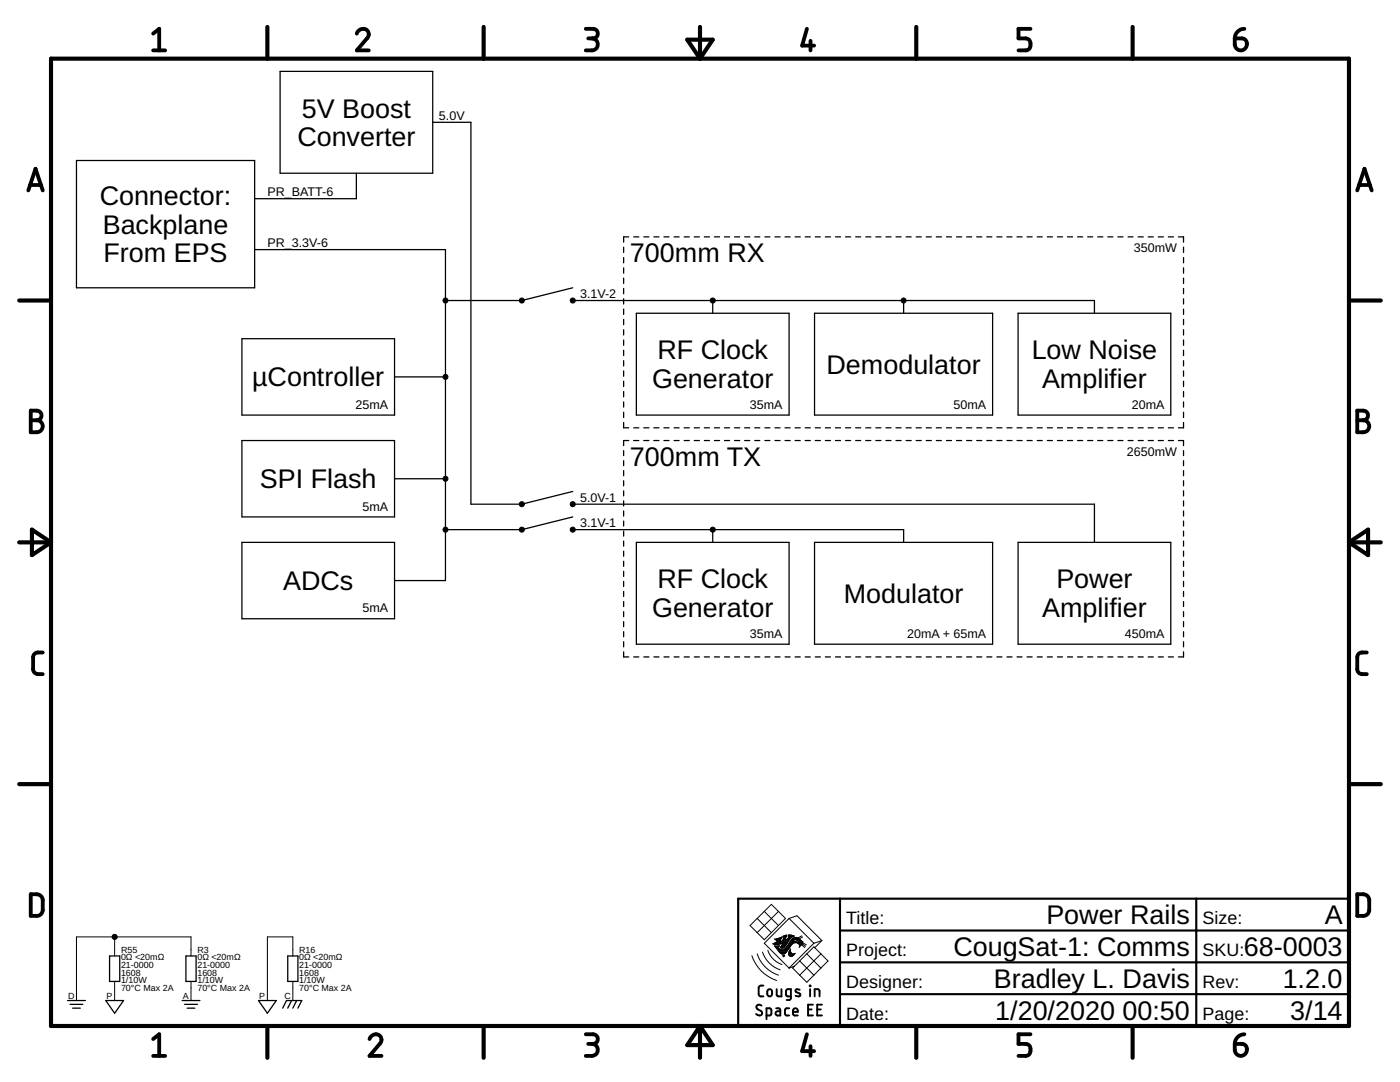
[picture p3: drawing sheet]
<svg xmlns="http://www.w3.org/2000/svg" width="279mm" height="216mm" viewBox="0 0 279 216" stroke-linecap="round" stroke-linejoin="round" font-family="sans-serif">
<g fill="none" stroke="#000" stroke-width=".25">
<path d="M55.9 14.2h30.5v20.4h-30.5zM15.3 32h35.5v25.4h-35.5zM71.1 34.6v5h-20.3M86.4 24.4h7.6v76.2h10.1l10.2-2.5M50.8 49.8h38.1v66h-10.2M114.3 57.4l-10.2 2.6h-15.2M114.3 60h104.1v2.5M124.5 49.3v1.1M124.5 51.4v1.1M124.5 53.4v1.1M124.5 55.5v1.1M124.5 57.6v1"/>
<path d="M124.5 59.6v1.1M125.5 47.3h-1v1M126.5 47.3h1M128.5 47.3h1M130.5 47.3h1M132.5 47.3h1M134.5 47.3h1M136.5 47.3h1.1M138.6 47.3h1M140.6 47.3h1M142.2 60v2.5M142.6 47.3h1"/>
<path d="M144.6 47.3h1M146.6 47.3h1M148.6 47.3h1M150.6 47.3h1M152.7 47.3h.9M154.7 47.3h1M156.7 47.3h1M158.7 47.3h1M160.7 47.3h1M162.7 47.3h1M164.7 47.3h1M166.7 47.3h1"/>
<path d="M168.7 47.3h1.1M170.8 47.3h1M172.8 47.3h1M174.8 47.3h1M176.8 47.3h1M178.8 47.3h1M180.3 60v2.5M180.8 47.3h1M182.8 47.3h1.1M184.8 47.3h1.1M186.9 47.3h1M188.9 47.3h1"/>
<path d="M190.9 47.3h1M192.9 47.3h1M194.9 47.3h1M196.9 47.3h1.1M198.9 47.3h1.1M201 47.3h1M203 47.3h1M205 47.3h1M207 47.3h1M209 47.3h1M211 47.3h1M213 47.3h1.1"/>
<path d="M215.1 47.3h1M217.1 47.3h1M219.1 47.3h1M221.1 47.3h1M223.1 47.3h1M225.1 47.3h1M227.1 47.3h1.1M229.2 47.3h1M231.2 47.3h1M233.2 47.3h1M235.2 47.3h1v1M236.2 49.3v1.1"/>
<path d="M236.2 51.4v1.1M236.2 53.4v1.1M236.2 55.5v1.1M236.2 57.6v1M236.2 59.6v1.1M48.3 67.6h30.4v15.2h-30.4zM78.7 75.2h10.2M124.5 61.7v1M124.5 63.7v1.1M124.5 65.8v1M124.5 67.8v1.1M124.5 69.9v1.1"/>
<path d="M124.5 72v1M124.5 74v1.1M124.5 76.1v1M124.5 78.1v1.1M127 62.5h30.5v20.3h-30.5zM162.6 62.5h35.5v20.3h-35.5zM203.2 62.5h30.5v20.3h-30.5zM236.2 61.7v1M236.2 63.7v1.1M236.2 65.8v1M236.2 67.8v1.1M236.2 69.9v1.1"/>
<path d="M236.2 72v1M236.2 74v1.1M236.2 76.1v1M236.2 78.1v1.1M48.3 87.9h30.4v15.2h-30.4zM78.7 95.5h10.2M124.5 84.3v1.1h1M124.5 80.2v1M124.5 82.3v1M124.5 89.9v1M124.5 91.9v1M124.5 93.9v1"/>
<path d="M124.5 95.9v1M124.5 97.9v1.1M124.5 99.9v1.1M125.5 87.9h-1v1M126.5 85.4h1M126.5 87.9h1M128.5 85.4h1M128.5 87.9h1M130.5 85.4h1M130.5 87.9h1M132.5 85.4h1M132.5 87.9h1"/>
<path d="M134.5 85.4h1M134.5 87.9h1M136.5 85.4h1.1M136.5 87.9h1.1M138.6 85.4h1M138.6 87.9h1M140.6 85.4h1M140.6 87.9h1M142.6 85.4h1M142.6 87.9h1M144.6 85.4h1M144.6 87.9h1"/>
<path d="M146.6 85.4h1M146.6 87.9h1M148.6 85.4h1M148.6 87.9h1M150.6 85.4h1M150.6 87.9h1M152.7 85.4h.9M152.7 87.9h.9M154.7 85.4h1M154.7 87.9h1M156.7 85.4h1M156.7 87.9h1"/>
<path d="M158.7 85.4h1M158.7 87.9h1M160.7 85.4h1M160.7 87.9h1M162.7 85.4h1M162.7 87.9h1M164.7 85.4h1M164.7 87.9h1M166.7 85.4h1M166.7 87.9h1M168.7 85.4h1.1M168.7 87.9h1.1"/>
<path d="M170.8 85.4h1M170.8 87.9h1M172.8 85.4h1M172.8 87.9h1M174.8 85.4h1M174.8 87.9h1M176.8 85.4h1M176.8 87.9h1M178.8 85.4h1M178.8 87.9h1M180.8 85.4h1M180.8 87.9h1"/>
<path d="M182.8 85.4h1.1M182.8 87.9h1.1M184.8 85.4h1.1M184.8 87.9h1.1M186.9 85.4h1M186.9 87.9h1M188.9 85.4h1M188.9 87.9h1M190.9 85.4h1M190.9 87.9h1M192.9 85.4h1M192.9 87.9h1"/>
<path d="M194.9 85.4h1M194.9 87.9h1M196.9 85.4h1.1M196.9 87.9h1.1M198.9 85.4h1.1M198.9 87.9h1.1M201 85.4h1M201 87.9h1M203 85.4h1M203 87.9h1M205 85.4h1M205 87.9h1"/>
<path d="M207 85.4h1M207 87.9h1M209 85.4h1M209 87.9h1M211 85.4h1M211 87.9h1M213 85.4h1.1M213 87.9h1.1M215.1 85.4h1M215.1 87.9h1M217.1 85.4h1M217.1 87.9h1"/>
<path d="M219.1 85.4h1M219.1 87.9h1M221.1 85.4h1M221.1 87.9h1M223.1 85.4h1M223.1 87.9h1M225.1 85.4h1M225.1 87.9h1M227.1 85.4h1.1M227.1 87.9h1.1M229.2 85.4h1M229.2 87.9h1"/>
<path d="M231.2 85.4h1M231.2 87.9h1M233.2 85.4h1M233.2 87.9h1M235.2 87.9h1v1M236.2 80.2v1M236.2 82.3v1M236.2 84.3v1.1h-1M236.2 89.9v1M236.2 91.9v1M236.2 93.9v1M236.2 95.9v1"/>
<path d="M236.2 97.9v1.1M236.2 99.9v1.1M48.3 108.2h30.4v15.3h-30.4zM114.3 103.1l-10.2 2.6h-15.2M114.3 105.7h66v2.5M114.3 100.6h104.1v7.6M124.5 102v1M124.5 104v1M124.5 106v1M124.5 108v1M124.5 110v1M124.5 112v1"/>
<path d="M124.5 114v1M124.5 116v1M124.5 118v1M127 108.2h30.5v20.3h-30.5zM142.2 105.7v2.5M162.6 108.2h35.5v20.3h-35.5zM203.2 108.2h30.5v20.3h-30.5zM236.2 102v1M236.2 104v1M236.2 106v1M236.2 108v1M236.2 110v1"/>
<path d="M236.2 112v1M236.2 114v1M236.2 116v1M236.2 118v1M124.5 120v1M124.5 122v1M124.5 124v1.1M124.5 126v1.1M124.5 128.1v1M124.5 130.1v1h1M126.5 131.1h1M128.5 131.1h1"/>
<path d="M130.5 131.1h1M132.5 131.1h1M134.5 131.1h1M136.5 131.1h1.1M138.6 131.1h1M140.6 131.1h1M142.6 131.1h1M144.6 131.1h1M146.6 131.1h1M148.6 131.1h1M150.6 131.1h1M152.7 131.1h.9"/>
<path d="M154.7 131.1h1M156.7 131.1h1M158.7 131.1h1M160.7 131.1h1M162.7 131.1h1M164.7 131.1h1M166.7 131.1h1M168.7 131.1h1.1M170.8 131.1h1M172.8 131.1h1M174.8 131.1h1M176.8 131.1h1"/>
<path d="M178.8 131.1h1M180.8 131.1h1M182.8 131.1h1.1M184.8 131.1h1.1M186.9 131.1h1M188.9 131.1h1M190.9 131.1h1M192.9 131.1h1M194.9 131.1h1M196.9 131.1h1.1M198.9 131.1h1.1M201 131.1h1"/>
<path d="M203 131.1h1M205 131.1h1M207 131.1h1M209 131.1h1M211 131.1h1M213 131.1h1.1M215.1 131.1h1M217.1 131.1h1M219.1 131.1h1M221.1 131.1h1M223.1 131.1h1M225.1 131.1h1"/>
<path d="M227.1 131.1h1.1M229.2 131.1h1M231.2 131.1h1M233.2 131.1h1M236.2 120v1M236.2 122v1M236.2 124v1.1M236.2 126v1.1M236.2 128.1v1M236.2 130.1v1h-1M13.5 199.6h3.5M21.1 199.6h3.6l-1.8 2.6z"/>
<path d="M21.9 190.8h2v5h-2zM36.3 199.6h3.6M37.1 190.8h2v5h-2zM51.6 199.6h3.5l-1.7 2.6zM57.4 190.8h2.1v5h-2.1zM58.2 199.6l-.8 1.6M59.2 199.6l-.8 1.6M14 200.4h2.5M14.5 201.2h1.5M36.9 200.4h2.5M37.4 201.2h1.5M56.4 201.2l.8-1.6h3l-.7 1.6"/>
</g>
<g fill="#000" stroke="#000" stroke-width=".2">
<circle cx="88.9" cy="60" r=".51"/>
<circle cx="104.1" cy="60" r=".51"/>
<circle cx="114.3" cy="60" r=".51"/>
<circle cx="142.2" cy="60" r=".51"/>
<circle cx="180.3" cy="60" r=".5"/>
<circle cx="88.9" cy="75.2" r=".51"/>
<circle cx="88.9" cy="95.5" r=".51"/>
<circle cx="88.9" cy="105.7" r=".51"/>
<circle cx="104.1" cy="105.7" r=".51"/>
<circle cx="104.1" cy="100.6" r=".51"/>
<circle cx="114.3" cy="100.6" r=".51"/>
<circle cx="114.3" cy="105.7" r=".51"/>
<circle cx="142.2" cy="105.7" r=".51"/>
<circle cx="22.9" cy="186.9" r=".51"/>
</g>
<g fill="none" stroke="#000" stroke-width=".83">
<path d="M10.2 11.7h259v193h-259zM53.4 5.4v6.3M96.5 5.4v6.3M137.2 7.9h5l-2.5 3.8zM139.7 5.4v6.3M182.9 5.4v6.3M226 5.4v6.3M3.8 60h6.4M269.2 60h6.4M3.8 108.2h6.4M6.4 105.7l3.8 2.5-3.8 2.6zM269.2 108.2h6.4"/>
<path d="M269.2 108.2l3.8-2.5v5.1zM3.8 156.5h6.4M269.2 156.5h6.4M53.4 204.7v6.4M96.5 204.7v6.4M139.7 204.7v6.4M139.7 204.7l2.5 3.8h-5zM182.9 204.7v6.4M226 204.7v6.4"/>
</g>
<g fill="none" stroke="#000" stroke-width=".76">
<path d="M30.6 6.7l1.2-.9v4.3M30.6 10.1h2.4M71.2 6.7a1.18 1.18 0 0 1 1.6-.9 1.18 1.18 0 0 1 .6 1.7l-2.2 2.6h2.4M116.9 5.8h1.4a.95 .95 0 0 1 1 .9 .95 .95 0 0 1-1 1h-.9M118.1 7.7a1.2 1.2 0 0 1 1.2 1.2 1.2 1.2 0 0 1-1.2 1.2h-1.2M161 5.8l-.9 3.3h2.4M161.8 8.1v2M205.7 5.8h-2.4v1.9h1.4a1.22 1.22 0 0 1 1 1.2 1.22 1.22 0 0 1-1 1.2h-1.4M246.4 7.7h1.5a1.2 1.2 0 0 1 .9 1.3 1.2 1.2 0 0 1-1.2 1 1.2 1.2 0 0 1-1.2-1.1zM248.3 5.8a1.92 1.92 0 0 0-1.9 1.9M5.7 38l1.4-4.3 1.4 4.3M6 36.9h2.2"/>
<path d="M270.9 38l1.4-4.3 1.4 4.3M271.2 36.9h2.2M6.1 81.9h1.2a.96 .96 0 0 1 1 1 .96 .96 0 0 1-1 1 1.2 1.2 0 0 1 1.2 1.2 1.2 1.2 0 0 1-1.2 1.2h-1.2zM6.1 83.9h1.2M270.9 81.9h1.2a.96 .96 0 0 1 .9 1 .96 .96 0 0 1-.9 1 1.2 1.2 0 0 1 1.2 1.2 1.2 1.2 0 0 1-1.2 1.2h-1.2zM270.9 83.9h1.2M8.5 130.2a1.65 1.65 0 0 0-1.6 .3l-.3 .6v2.4l.3 .7a1.71 1.71 0 0 0 1.6 .3M272.8 130.2a1.65 1.65 0 0 0-1.7 .3l-.2 .6v2.7l.2 .4a1.71 1.71 0 0 0 1.7 .3M6.1 178.4a2.43 2.43 0 0 1 2 .3l.3 .4 .1 .5v2.2l-.4 .7a2.35 2.35 0 0 1-2 .3zM270.9 178.4a2.43 2.43 0 0 1 1.9 .3l.3 .4 .2 .5-.1 2.2-.4 .7a2.35 2.35 0 0 1-1.9 .3zM30.6 207.3l1.2-.9v4.3M30.6 210.7h2.4"/>
<path d="M73.7 207.3a1.18 1.18 0 0 1 1.6-.9 1.18 1.18 0 0 1 .6 1.7l-2.2 2.6h2.4M116.9 206.4h1.4a.96 .96 0 0 1 1 .9 .96 .96 0 0 1-1 1h-.9M118.1 208.3a1.2 1.2 0 0 1 1.2 1.2 1.2 1.2 0 0 1-1.2 1.2h-1.2M161 206.4l-.9 3.3h2.4M161.8 208.8v1.9M205.7 206.4h-2.4v1.9h1.4a1.22 1.22 0 0 1 1 1.2 1.22 1.22 0 0 1-1 1.2h-1.4M246.4 208.3h1.5a1.2 1.2 0 0 1 .9 1.3 1.2 1.2 0 0 1-1.2 1.1 1.2 1.2 0 0 1-1.2-1.2zM248.3 206.4a1.95 1.95 0 0 0-1.9 1.9"/>
</g>
<path d="M167.6 179.3v25.4M238.7 179.3v25.4M269.2 179.3h-121.9v25.4M167.6 198.4h101.6M167.6 192h101.6M167.6 185.7h101.6" fill="none" stroke="#000" stroke-width=".42"/>
<g fill="none" stroke="#000" stroke-width=".2">
<path d="M22.9 186.9v3.9M22.9 195.8v3.8M38.1 190.8v-3.9h-22.8v12.7M38.1 195.8v3.8M58.4 190.8v-3.9h-5v12.7M58.4 195.8v3.8M150.1 190.7a7.7 7.7 0 0 0 4.9 4.9M151.1 190.3a6.7 6.7 0 0 0 4.3 4.3M151.1 183.3l-1.4 1.4 2.8 2.8 2.9-2.8M151.1 183.3l2.8 2.8M152.2 190a5.6 5.6 0 0 0 3.5 3.5M152.5 181.9l1.4-1.5 2.9 2.9-1.4 1.4"/>
<path d="M152.5 181.9l-1.4 1.4M152.5 181.9l2.9 2.8M153.2 189.6a4.6 4.6 0 0 0 2.9 2.9M154.3 188.3h1.7M154.5 188.4h1M154.6 188.2h2.5M154.7 188.9h.7M154.7 187.5h1.1M154.8 189h.5M154.8 188h2.4M154.9 189.1h.4M154.9 187.6h.8"/>
<path d="M155 187.3h.9M155 189.2h.4M155 187.9h.7M155.1 189.4h.5M155.1 187.7h.6M155.1 187.8h.6M155.2 189.5h.6M155.2 188.8h.3M155.2 189.6h2M155.3 189v.1M155.3 189.7h1.8M155.4 181.9l-4.3 4.2"/>
<path d="M155.4 187.2h.6M155.4 188.9l.2-.2-1 .1 .9 1.1M155.4 188.9l-.1 .1M155.4 189.8h1.7M155.5 189.9h1.5M155.5 189.9l.5 .5 .6-.1M155.6 190.1h1.3M155.7 187.1h.3M155.7 187.9h1.6M155.7 190.2h1M155.7 187.6v.4M155.7 189h.8"/>
<path d="M155.8 189.1h.6M155.9 188.9l-.2 .1 .1 .1M155.9 188.9h.7M155.9 190.3h.7M155.9 187h.1M156 187l-1.4 .4 .6 .3-1 .6 .8 .2 1.3-.3-.3 .5M156 187v.3l-.3 .3M156 188.8h.7M156 188.7l-.1 .2M156 187.8h1.4M156 188.6h.8M156.1 188.5h.8"/>
<path d="M156.1 187.7h1.3M156.2 188.4h.8M156.2 187.6l-.5 .4M156.2 188.3h.9M156.2 187.6h.6M156.3 186.9h.7M156.3 190.8h.2M156.3 187.1h.5M156.3 187h.5M156.3 187.5h.5M156.4 187.3h.4M156.4 190.9h.1"/>
<path d="M156.4 189.5h.9M156.4 187.2h.4M156.4 186.8h.6M156.5 190.8l-.1 .1M156.6 190.6h.1M156.6 189.4h.8M156.6 190.6l-.4 .1 .2 .2M156.6 190.6l-.1 .2M156.7 189.2h.8M156.8 186.6h.2M156.8 189.1h.7M156.9 187.6h.6"/>
<path d="M157 189h.6M157 189a.92 .92 0 0 1-1.7 .1M157 186.9h-.2v.3M157 186.9v-.3l-.7 .2v.4l.1-.1-.2 .5M157 188.9h.7M157 187.5h.6M157.1 188.8h.7M157.2 187.3h.5M157.2 189.7l-.6 .6M157.2 188.6h.7M157.3 187.2h.5M157.3 188.5h.7"/>
<path d="M157.3 186.8h1.1M157.3 186.6h.7M157.3 189.5l-.1 .2M157.4 188.4h.7M157.4 187.1h.5M157.4 190.4l.2 .4M157.4 190.4h1.1M157.4 190.3h.7M157.4 190.2h.5M157.4 187l-.1-.4 1.2 .2a3 3 0 0 0-1.6 1.8l-.6 .6-.5-.1M157.4 187l-.6 .6v-.4M157.4 187h.7"/>
<path d="M157.4 190.5h1M157.4 190.1h.4M157.4 188.3h.8M157.5 186.9h.8M157.5 183.3l4.9 4.9M157.5 183.3l-5 4.9 5 5M157.5 183.3l1.6-.6 4.9 5M157.5 189.9h.3M157.5 190.6h.8M157.5 188.2h1M157.5 189.8h.3M157.6 189.7h.1"/>
<path d="M157.6 188h1.5M157.6 189.6l.2-.2-.1 .3M157.6 189.6l-.2 .8M157.6 189.6h.1M157.6 190.8h.5M157.6 187.9h1.4M157.7 189.5h.1M157.7 188.9l-.4 .6M157.7 189.7l.1 .4M157.7 187.8h1M157.7 187.8l-.7 1.2M157.7 187.8a1.15 1.15 0 0 1 2.1-.2l.2 .2"/>
<path d="M157.8 187.7h.4M157.8 190.1l.3 .2h.5M157.9 187.6h.4M158 187.5h.6M158.1 188.4l-.4 .5M158.1 187.3h1.4M158.3 187.2h1M158.5 190.4l-.5 .4h-.4M158.5 187.1h.6M158.6 190.3l.1-.1-.2 .2M158.6 190.3h.1M158.7 187.5h.9"/>
<path d="M159 187.6l.2 .1M159 187.6l-.4-.1-.5 .3h.6l.4 .2M159 187.6h.8M159.1 188l.2 .2M159.2 187.7h.7M159.2 188.2h.1M159.2 187.7l.2 .3M159.3 187.8h.8M159.3 188.2l-.6-.1-.6 .3M159.3 188.2h.1M159.3 188.3h.8M159.3 187.9h.9"/>
<path d="M159.4 188h.8M159.4 188v.2h-.1l.2 .2M159.4 188.2h.8M159.5 188.4h.5M159.5 188.4l.1 .3M159.5 188.5h.5M159.6 188.9l-.1 .2M159.6 188.6h.2M159.6 188.9h.1M159.6 191.7l2.8 2.9M159.6 188.8h.1M159.6 188.7v.2"/>
<path d="M160 188.5l.6 .6M160 186.7l-.8 .5M160 187.8l.2 .1M160.1 188.3l.7 .5M160.1 188.3l-.5 .6M160.2 188.2l.7 .3M160.2 186.9l-.7 .5M160.2 187.9l-.1 .4M161 190.3l-2.8 2.9 2.8 2.8 1.4-1.4M161 190.3l1.4-1.4 2.8 2.8-1.4 1.5M161 190.3l2.8 2.9M162.4 188.2l-4.9 5 1-.4"/>
<path d="M163.8 193.2l-1.4 1.4M163.8 190.3l-4.2 4.3M164 187.7l-1.6 .5M164 187.7l-1.4 1.4"/>
</g>
<g fill="none" stroke="#000" stroke-width=".38">
<path d="M152.4 196.7h-.7l-.3 .4 .1 1.5 .2 .2h.7M153.2 197.5l.5-.1a.81 .81 0 0 1 0 1.4h-.3l-.2-.3zM155 197.4v1.2l.4 .2h.6v-1.4M157.8 198.8h-.7l-.2-.2v-.9l.2-.3h.7v1.8l-.2 .3h-.6M159.6 197.5l-.7-.1-.2 .4 1 .5v.4a.75 .75 0 0 1-.9 0M161.6 196.7l.1 .1zM161.7 197.4v1.4M162.6 198.8v-1.4l.8 .1 .2 1.3M152 200.7a.54 .54 0 0 0-.8-.1 .54 .54 0 0 0 0 .8l.7 .3a.54 .54 0 0 1 0 .9 .54 .54 0 0 1-.8-.1l-.2-.2M153 202.6h.7l.2-.2v-1l-.2-.2h-.7v2.1M154.9 201.2h.6l.2 .2v1.2h-.5a.42 .42 0 0 1-.4-.4 .42 .42 0 0 1 .4-.4h.5M157.5 201.2h-.6l-.2 .3 .1 1 .7 .1"/>
<path d="M158.3 201.9h.9a.5 .5 0 0 0-.3-.7 .5 .5 0 0 0-.6 .5l.1 .8 .8 .1M161.3 201.4h.7M162.2 200.5h-.9v2.1h.9M163.1 201.4h.7M164 200.5h-.9v2.1h.9"/>
</g>
<g font-size="5.4">
<text x="60.2" y="23.5">5V Boost</text>
<text x="59.3" y="29.2">Converter</text>
<text x="19.9" y="40.9">Connector:</text>
<text x="20.5" y="46.6">Backplane</text>
<text x="20.6" y="52.3">From EPS</text>
<text x="125.7" y="52.3">700mm RX</text>
<text x="131.2" y="71.7">RF Clock</text>
<text x="205.9" y="71.7">Low Noise</text>
<text x="50.3" y="77.1">µController</text>
<text x="130.1" y="77.4">Generator</text>
<text x="165" y="74.6">Demodulator</text>
<text x="208" y="77.4">Amplifier</text>
<text x="125.7" y="93">700mm TX</text>
<text x="51.9" y="97.4">SPI Flash</text>
<text x="56.5" y="117.7">ADCs</text>
<text x="131.2" y="117.4">RF Clock</text>
<text x="210.8" y="117.4">Power</text>
<text x="130.1" y="123.1">Generator</text>
<text x="168.4" y="120.3">Modulator</text>
<text x="208" y="123.1">Amplifier</text>
<text x="208.8" y="184.4">Power Rails</text>
<text x="264.4" y="184.4">A</text>
<text x="190.3" y="190.8">CougSat-1: Comms</text>
<text x="248.2" y="190.8">68-0003</text>
<text x="198.4" y="197.1">Bradley L. Davis</text>
<text x="256" y="197.1">1.2.0</text>
<text x="198.6" y="203.5">1/20/2020</text>
<text x="224" y="203.5">00:50</text>
<text x="257.5" y="203.5">3/14</text>
</g>
<g font-size="3.6">
<text x="168.9" y="184.4">Title:</text>
<text x="240" y="184.4">Size:</text>
<text x="168.9" y="190.8">Project:</text>
<text x="240" y="190.8">SKU:</text>
<text x="168.9" y="197.1">Designer:</text>
<text x="240" y="197.1">Rev:</text>
<text x="168.9" y="203.5">Date:</text>
<text x="240" y="203.5">Page:</text>
</g>
<g font-size="2.5">
<text x="87.6" y="23.9">5.0V</text>
<text x="53.4" y="39.1">PR_BATT-6</text>
<text x="53.4" y="49.3">PR_3.3V-6</text>
<text x="226.3" y="50.3">350mW</text>
<text x="115.8" y="59.5">3.1V-2</text>
<text x="70.9" y="81.6">25mA</text>
<text x="149.7" y="81.6">35mA</text>
<text x="190.3" y="81.6">50mA</text>
<text x="225.8" y="81.6">20mA</text>
<text x="224.9" y="91">2650mW</text>
<text x="72.3" y="101.9">5mA</text>
<text x="115.8" y="100.1">5.0V-1</text>
<text x="115.8" y="105.2">3.1V-1</text>
<text x="72.3" y="122.2">5mA</text>
<text x="149.7" y="127.3">35mA</text>
<text x="181" y="127.3">20mA + 65mA</text>
<text x="224.5" y="127.3">450mA</text>
</g>
<g font-size="1.8">
<text x="24.1" y="191.6">0Ω &lt;20mΩ</text>
<text x="24.1" y="190.1">R55</text>
<text x="39.4" y="191.6">0Ω &lt;20mΩ</text>
<text x="39.4" y="190.1">R3</text>
<text x="59.7" y="191.6">0Ω &lt;20mΩ</text>
<text x="59.7" y="190.1">R16</text>
<text x="24.1" y="194.7">1608</text>
<text x="24.1" y="196.2">1/10W</text>
<text x="24.1" y="197.7">70°C Max 2A</text>
<text x="24.1" y="193.2">21-0000</text>
<text x="39.4" y="194.7">1608</text>
<text x="39.4" y="196.2">1/10W</text>
<text x="39.4" y="197.7">70°C Max 2A</text>
<text x="39.4" y="193.2">21-0000</text>
<text x="59.7" y="194.7">1608</text>
<text x="59.7" y="196.2">1/10W</text>
<text x="59.7" y="197.7">70°C Max 2A</text>
<text x="59.7" y="193.2">21-0000</text>
<text x="13.6" y="199.4">D</text>
<text x="21.3" y="199.4">P</text>
<text x="36.5" y="199.4">A</text>
<text x="51.7" y="199.4">P</text>
<text x="56.8" y="199.4">C</text>
</g>
</svg>
